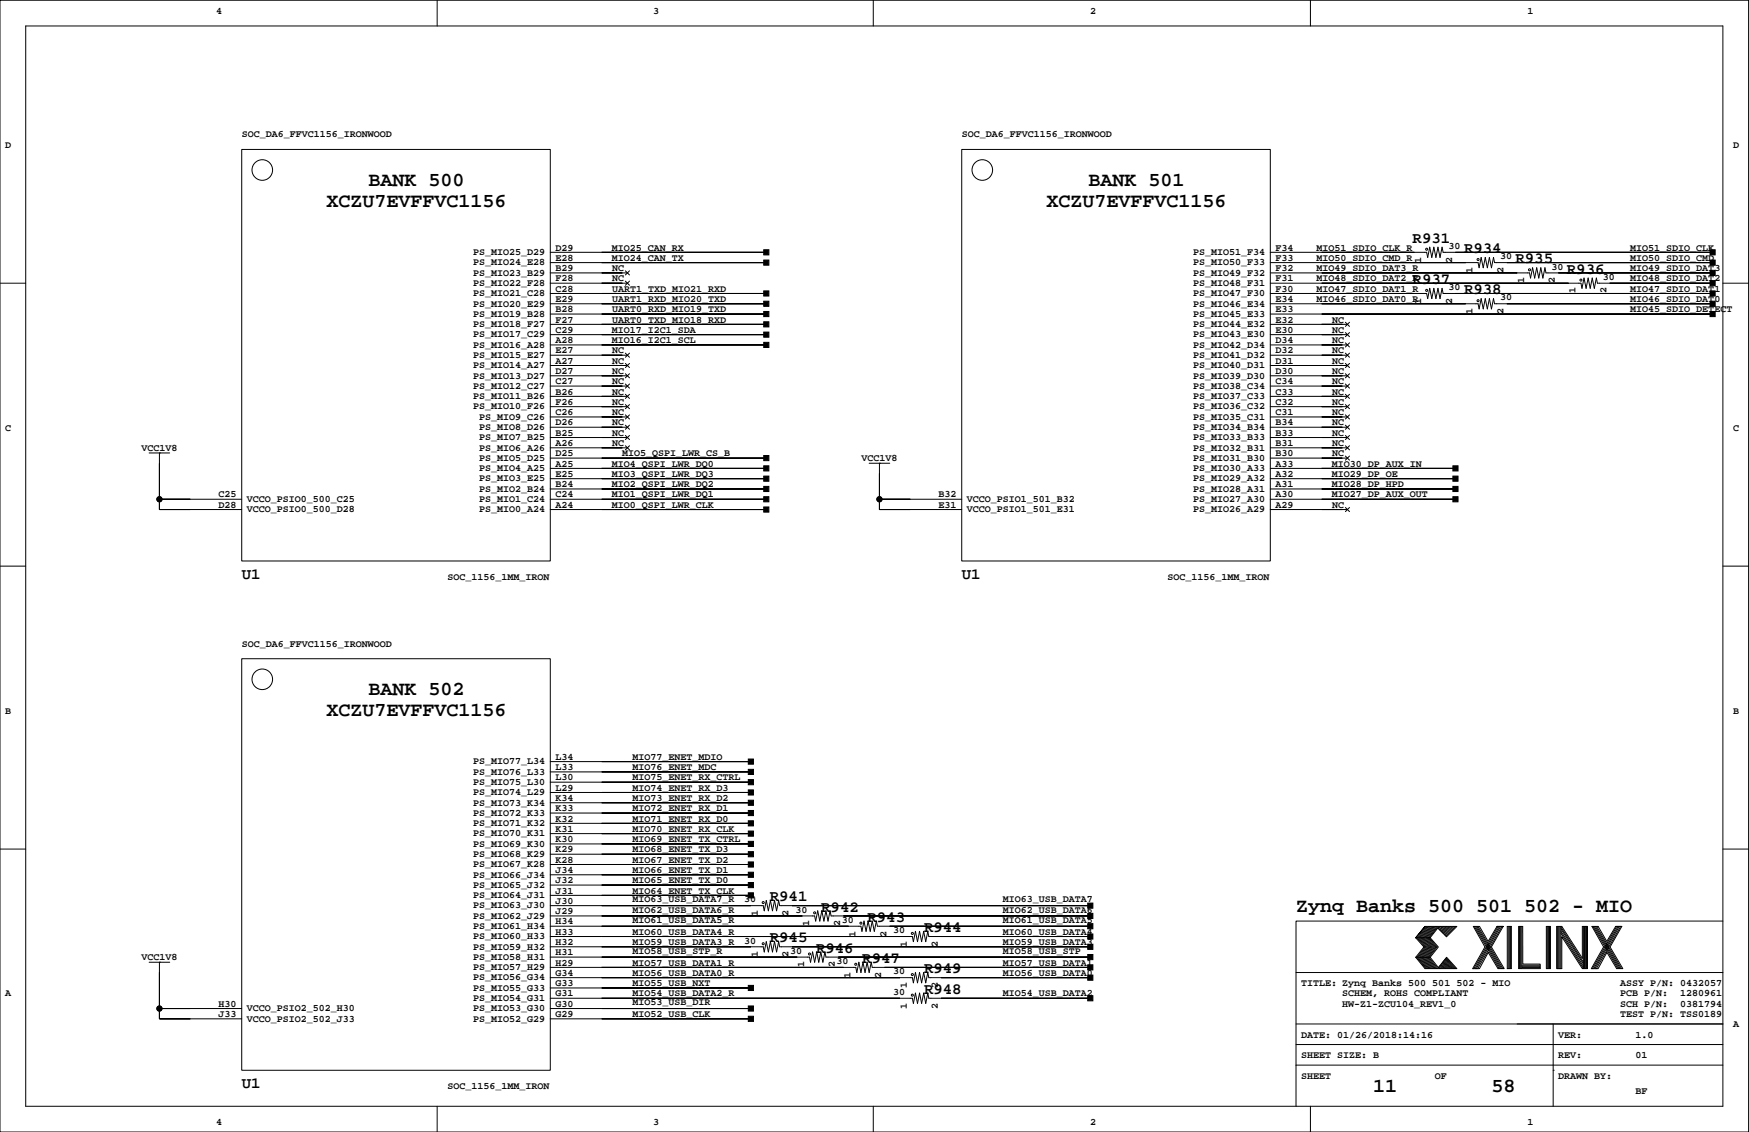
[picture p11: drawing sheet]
<svg xmlns="http://www.w3.org/2000/svg" width="432mm" height="279mm" viewBox="0 0 432 279" stroke-linecap="round" stroke-linejoin="round" font-family="sans-serif">
<g fill="none" stroke="#000" stroke-width=".25">
<path d="M0 .1h431.7v279.3h-431.7zM6.3 6.4h419.1v266.7h-419.1zM107.9 .1v6.3M215.6 .1v6.3M323.5 .1v6.3M59.7 36.9h76.2v101.6h-76.2zM237.4 36.9h76.2v101.6h-76.2zM0 69.9h6.3M135.9 69.9h19M135.9 64.8h53.3M135.9 62.3h53.3M135.9 75h53.3"/>
<path d="M135.9 72.4h53.3M135.9 67.4h19M135.9 77.5h53.3M154.4 66.9l1 1M154.4 69.4l1 1M155.4 66.9l-1 1M155.4 69.4l-1 1M313.6 69.9h76.7l.3 1.3 .5-2.6 .5 2.6 .5-2.6 .5 2.6 .5-2.6 .5 2.6 .5-2.6 .3 1.3h28.4M313.6 64.8h51.3l.3 1.3 .5-2.6 .5 2.6 .5-2.6 .5 2.6 .5-2.6 .5 2.6 .5-2.6 .3 1.3h53.8M313.6 62.3h38.6l.3 1.2 .5-2.5 .5 2.5 .5-2.5 .5 2.5 .5-2.5 .5 2.5 .5-2.5 .3 1.3h66.5M313.6 75h51.3l.3 1.2 .5-2.5 .5 2.5 .5-2.5 .5 2.5 .5-2.5 .5 2.5 .5-2.5 .3 1.3h53.8M313.6 72.4h38.6l.3 1.3 .5-2.5 .5 2.5 .5-2.5 .5 2.5 .5-2.5 .5 2.5 .5-2.5 .3 1.2h66.5"/>
<path d="M313.6 67.4h64l.3 1.2 .5-2.5 .5 2.5 .5-2.5 .5 2.5 .5-2.5 .5 2.5 .5-2.5 .3 1.3h41.1M313.6 77.5h109.2M332.2 79.5l1 1.1M333.2 79.5l-1 1.1M425.4 69.9h6.3M135.9 82.6h53.3M135.9 85.1h53.3M135.9 97.8h19M135.9 95.3h19M135.9 92.8h19M135.9 90.2h19M135.9 87.7h19"/>
<path d="M135.9 80.1h53.3M154.4 92.2l1 1.1M154.4 99.9l1 1M154.4 97.3l1 1M154.4 94.8l1 1M154.4 87.2l1 1M154.4 89.7l1 1M155.4 92.2l-1 1.1M155.4 99.9l-1 1M155.4 97.3l-1 1M155.4 94.8l-1 1M155.4 87.2l-1 1"/>
<path d="M155.4 89.7l-1 1M313.6 82.6h19.1M313.6 85.1h19.1M313.6 97.8h19.1M313.6 95.3h19.1M313.6 92.8h19.1M313.6 90.2h19.1M313.6 87.7h19.1M313.6 80.1h19.1M332.2 82.1l1 1M332.2 99.9l1 1M332.2 97.3l1 1"/>
<path d="M332.2 94.8l1 1M332.2 92.2l1 1.1M332.2 89.7l1 1M332.2 87.2l1 1M332.2 84.6l1 1M333.2 82.1l-1 1M333.2 99.9l-1 1M333.2 97.3l-1 1M333.2 94.8l-1 1M333.2 92.2l-1 1.1M333.2 89.7l-1 1M333.2 87.2l-1 1"/>
<path d="M333.2 84.6l-1 1M36.8 111.8h5.1M39.4 111.8h.1M39.4 111.8v14h20.3M135.9 110.5h19M135.9 115.6h53.3M135.9 118.1h53.3M135.9 113.1h53.3M135.9 108h19M135.9 105.4h19M135.9 102.9h19M135.9 100.4h19"/>
<path d="M154.4 110l1 1M154.4 107.5l1 1M154.4 104.9l1 1.1M154.4 102.4l1 1M155.4 110l-1 1M155.4 107.5l-1 1M155.4 104.9l-1 1.1M155.4 102.4l-1 1M214.6 114.3h5.1M217.1 114.3h.1M217.1 114.3v11.5h20.3M313.6 110.5h19.1"/>
<path d="M313.6 115.6h45.7M313.6 118.1h45.7M313.6 113.1h19.1M313.6 108h19.1M313.6 105.4h19.1M313.6 102.9h19.1M313.6 100.4h19.1M332.2 112.6l1 1M332.2 110l1 1M332.2 107.5l1 1M332.2 104.9l1 1.1M332.2 102.4l1 1"/>
<path d="M333.2 112.6l-1 1M333.2 110l-1 1M333.2 107.5l-1 1M333.2 104.9l-1 1.1M333.2 102.4l-1 1M0 139.7h6.3M39.4 123.2h20.3M135.9 123.2h53.3M135.9 125.8h53.3M135.9 120.7h53.3M217.1 123.2h20.3M313.6 123.2h45.7"/>
<path d="M313.6 125.8h19.1M313.6 120.7h45.7M332.2 125.3l1 1M333.2 125.3l-1 1M425.4 139.7h6.3M59.7 162.6h76.2v101.6h-76.2zM135.9 190.5h49.5M135.9 188h49.5M135.9 198.1h49.5M135.9 195.6h49.5M135.9 193.1h49.5M0 209.6h6.3"/>
<path d="M135.9 208.3h49.5M135.9 215.9h49.5M135.9 213.4h49.5M135.9 210.8h49.5M135.9 218.5h49.5M135.9 203.2h49.5M135.9 200.7h49.5M135.9 205.8h49.5M425.4 209.6h6.3M36.8 237.5h5.1M39.4 237.5h.1M39.4 237.5v14h20.3"/>
<path d="M135.9 238.8h75.4l.2 1.2 .5-2.5 .5 2.5 .6-2.5 .5 2.5 .5-2.5 .5 2.5 .5-2.5 .2 1.3h53.9M135.9 221h49.5M135.9 231.2h89.3l.3 1.2 .5-2.5 .5 2.5 .5-2.5 .5 2.5 .5-2.5 .5 2.5 .6-2.5 .2 1.3h39.9M135.9 226.1h65.2l.3 1.2 .5-2.5 .5 2.5 .5-2.5 .5 2.5 .5-2.5 .5 2.5 .5-2.5 .3 1.3h64M135.9 228.6h76.6l.3 1.3 .5-2.6 .5 2.6 .5-2.6 .5 2.6 .5-2.6 .6 2.6 .5-2.6 .2 1.3h52.6M135.9 223.5h52.5l.3 1.3 .5-2.5 .5 2.5 .5-2.5 .5 2.5 .5-2.5 .5 2.5 .5-2.5 .3 1.2h76.7M135.9 233.7h52.5l.3 1.3 .5-2.6 .5 2.6 .5-2.6 .5 2.6 .5-2.6 .5 2.6 .5-2.6 .3 1.3h76.7M135.9 236.2h64l.2 1.3 .5-2.5 .5 2.5 .5-2.5 .5 2.5 .5-2.5 .6 2.5 .5-2.5 .2 1.2h65.3M349.5 236.3h3.6M349.9 231.5l1.9 2.2-2 2.6 2.2 2.8M350.1 236.3l2.2 2.8M350.2 231.5l1.9 2.3-2 2.5"/>
<path d="M350.4 236.3l2.2 2.8M350.5 231.5l1.9 2.3-2 2.5M350.6 236.3l2.3 2.7M350.8 231.5l1.9 2.3-2 2.5M351 236.3l2.2 2.8M351.1 231.5l1.9 2.3-2 2.5M351.3 236.3l2.2 2.8M351.4 231.5l1.9 2.3-2 2.5M351.6 236.3l2.2 2.8M351.7 231.5l1.9 2.2M351.8 228.7l-2.3 2.8 2.3-2.8h7.9l-2.6 2.5-2.1-2.1-1.9 2.4 2 2.2-2 2.6 2 2.5 2-2.5 2.6 2.8h-7.9l-2.3-2.8M351.9 236.3l2.2 2.8"/>
<path d="M352 231.5l1.9 2.2M352.1 228.7l-2.2 2.7M352.2 236.3l2.2 2.8M352.3 231.5l1.9 2.3-2 2.5M352.4 228.7l-2.2 2.7M352.5 236.3l2.2 2.8M352.6 231.5l1.9 2.2M352.7 228.7l-2.2 2.7M352.8 236.3l2.2 2.8M352.8 231.5l2 2.2M353 228.7l-2.2 2.7M353.1 231.5h-3.6l2.1 2.2-2.1 2.6"/>
<path d="M353.2 228.7l-2.1 2.7M353.6 233.8l-2 2.5M353.6 228.7l-2.2 2.7M353.8 228.7l-2.1 2.7M353.9 233.8l-1.9 2.4M354.1 228.7l-2.1 2.7M354.4 228.7l-2.1 2.7M354.5 233.8l-2 2.5M354.7 228.7l-2.1 2.7M354.8 233.8l-2 2.5M355 228.7l-2.1 2.7M355.2 238.8l.2 .3"/>
<path d="M355.3 238.6l.4 .5M355.4 228.7l-.4 .4M355.4 238.4l.6 .7M355.6 238.3l.7 .8M355.7 238.1l.9 1M355.7 228.7l-.5 .5M355.9 237.9l1 1.2M356 237.8l1.2 1.3M356.1 228.7l-.8 .7M356.1 237.6l1.4 1.4M356.3 237.4l1.5 1.7M356.4 237.2l1.6 1.9"/>
<path d="M356.5 228.7l-1 .9M356.5 237.1l1.8 2M356.7 236.9l1.9 2.2M356.8 236.7l2.1 2.4M356.8 228.7l-1.1 1.1M356.9 236.6l2.3 2.5M357.1 236.5l2.3 2.6M357.2 228.7l-1.3 1.2M357.5 228.7l-1.4 1.4M357.8 228.7l-1.6 1.6M358.2 228.7l-1.8 1.7M358.5 228.7l-1.9 1.9"/>
<path d="M359 228.7l-2.2 2.1M359.3 228.7l-2.3 2.3M364 228.7l6.1 10.4M364.3 228.7l6.1 10.4M364.6 228.7l6.1 10.4M364.9 228.7l6.1 10.4M367.4 232.3l-2.1-3.6h-1.6l2.9 5-3 5.4h1.7l2.1-4 2.4 4h1.6l-3.2-5.4M369.6 228.7l-2.2 3.6M369.8 228.7l-5.9 10.4M370.2 228.7l-6 10.4M370.5 228.7l-6 10.4M370.8 228.7l-6 10.4"/>
<path d="M371.1 228.7h-1.5h1.5l-2.9 5M372.1 228.7h1v10.4h-1zM372.4 228.7v10.4M372.6 228.7v10.4M372.9 228.7v10.4M374.9 228.7h1v9.3h4.3v1.1h-5.3zM375.1 228.7v10.4M375.4 228.7v10.4M375.7 228.7v10.4M375.7 238.2h4.5M375.7 238.5h4.5M375.7 238.8h4.5"/>
<path d="M381.8 228.7h1v10.4h-1zM382 228.7v10.4M382.3 228.7v10.4M382.5 228.7v10.4M384.3 228.7h1.3l5.1 7.8v-7.8h1.2v10.4h-1.2l-5.1-7.9v7.9h-1.3zM384.5 228.7v10.4M384.8 228.7v10.4M385.1 228.7v10.4M385.3 228.7v10.4M385.3 230.3l5.6 8.7M385.3 229.8l5.6 8.7M385.3 229.2l5.6 8.7"/>
<path d="M385.3 228.8l5.6 8.7M390.9 228.7v10.4M391.2 228.7v10.4M391.5 228.7v10.4M391.7 228.6v10.4M393.3 228.7l6.1 10.4M393.6 228.7l6.1 10.4M393.9 228.7l6.1 10.4M394.2 228.7l6.1 10.4M396.7 232.3l-2.1-3.6h-1.6l2.9 5-3 5.4M397.5 233.7l3.2 5.4h-1.6l-2.4-4-2.2 4h-1.6M398.9 228.7l-2.2 3.6"/>
<path d="M399.1 228.7l-6 10.4M399.4 228.7l-5.9 10.4M399.7 228.7l-5.9 10.4M400.1 228.7l-6 10.4M400.4 228.7h-1.5h1.5l-2.9 5M425.4 227.3h-105.4v35.6M39.4 248.9h20.3M135.9 251.5h49.5M135.9 248.9h49.5M135.9 241.3h89.3l.3 1.3 .5-2.6 .5 2.6 .5-2.6 .5 2.6 .5-2.6 .5 2.6 .6-2.6 .2 1.3h39.9M135.9 243.8h49.5M135.9 246.4h89.3l.3 1.3 .5-2.6 .5 2.6 .5-2.6 .5 2.6 .5-2.6 .5 2.6 .6-2.6 .2 1.3h39.9"/>
<path d="M320 257.8h105.4M320 252.7h105.4M320 240h105.4M383.5 252.7v20.4M107.9 273.1v6.3M215.6 273.1v6.3M320 262.9v10.2M320 262.9h105.4M323.5 273.1v6.3M383.5 264.2h.1"/>
<circle cx="64.8" cy="42" r="2.54"/>
<circle cx="242.5" cy="42" r="2.54"/>
<circle cx="352.2" cy="71.7" r=".25"/>
<circle cx="352.2" cy="61.5" r=".25"/>
<circle cx="364.9" cy="64.1" r=".25"/>
<circle cx="364.9" cy="74.2" r=".25"/>
<circle cx="377.6" cy="66.6" r=".25"/>
<circle cx="390.3" cy="69.1" r=".25"/>
<circle cx="39.4" cy="123.2" r=".63"/>
<circle cx="217.1" cy="123.2" r=".63"/>
<circle cx="64.8" cy="167.7" r="2.54"/>
<circle cx="188.4" cy="232.9" r=".25"/>
<circle cx="188.4" cy="222.8" r=".25"/>
<circle cx="199.9" cy="235.5" r=".25"/>
<circle cx="201.1" cy="225.3" r=".25"/>
<circle cx="211.3" cy="238" r=".25"/>
<circle cx="212.5" cy="227.8" r=".25"/>
<circle cx="225.2" cy="230.4" r=".25"/>
<circle cx="39.4" cy="248.9" r=".63"/>
<circle cx="225.2" cy="240.5" r=".25"/>
<circle cx="225.2" cy="245.6" r=".25"/>
</g>
<g fill="#000" stroke="#000" stroke-width=".25">
<path d="M148.6 67.4h5z" fill-rule="evenodd"/>
<path d="M148.6 69.9h5z" fill-rule="evenodd"/>
<path d="M188.6 64.2h1.2v1.3h-1.2z" fill-rule="evenodd"/>
<path d="M188.6 61.6h1.2v1.3h-1.2z" fill-rule="evenodd"/>
<path d="M188.6 76.9h1.2v1.3h-1.2z" fill-rule="evenodd"/>
<path d="M188.6 74.3h1.2v1.3h-1.2z" fill-rule="evenodd"/>
<path d="M188.6 71.8h1.2v1.3h-1.2z" fill-rule="evenodd"/>
<path d="M148.6 64.8h40.6z" fill-rule="evenodd"/>
<path d="M148.6 62.3h40.6z" fill-rule="evenodd"/>
<path d="M148.6 77.5h40.6z" fill-rule="evenodd"/>
<path d="M148.6 75h40.6z" fill-rule="evenodd"/>
<path d="M148.6 72.4h40.6z" fill-rule="evenodd"/>
<path d="M326.3 62.3h22.9z" fill-rule="evenodd"/>
<path d="M326.3 72.4h22.9z" fill-rule="evenodd"/>
<path d="M326.3 75h35.6z" fill-rule="evenodd"/>
<path d="M326.3 64.8h35.6z" fill-rule="evenodd"/>
<path d="M326.3 67.4h48.3z" fill-rule="evenodd"/>
<path d="M326.3 69.9h61z" fill-rule="evenodd"/>
<path d="M422.2 76.9h1.2v1.3h-1.2z" fill-rule="evenodd"/>
<path d="M422.2 61.6h1.2v1.3h-1.2z" fill-rule="evenodd"/>
<path d="M422.2 74.3h1.2v1.3h-1.2z" fill-rule="evenodd"/>
<path d="M422.2 71.8h1.2v1.3h-1.2z" fill-rule="evenodd"/>
<path d="M422.2 69.3h1.2v1.2h-1.2z" fill-rule="evenodd"/>
<path d="M422.2 66.7h1.2v1.3h-1.2z" fill-rule="evenodd"/>
<path d="M422.2 64.2h1.2v1.3h-1.2z" fill-rule="evenodd"/>
<path d="M326.3 77.5h96.5z" fill-rule="evenodd"/>
<path d="M359.3 62.3h63.5z" fill-rule="evenodd"/>
<path d="M372 75h50.8z" fill-rule="evenodd"/>
<path d="M359.3 72.4h63.5z" fill-rule="evenodd"/>
<path d="M397.4 69.9h25.4z" fill-rule="evenodd"/>
<path d="M384.7 67.4h38.1z" fill-rule="evenodd"/>
<path d="M372 64.8h50.8z" fill-rule="evenodd"/>
<path d="M148.6 92.8h5z" fill-rule="evenodd"/>
<path d="M148.6 97.8h5z" fill-rule="evenodd"/>
<path d="M148.6 95.3h5z" fill-rule="evenodd"/>
<path d="M148.6 87.7h5z" fill-rule="evenodd"/>
<path d="M148.6 90.2h5z" fill-rule="evenodd"/>
<path d="M188.6 84.5h1.2v1.3h-1.2z" fill-rule="evenodd"/>
<path d="M188.6 82h1.2v1.2h-1.2z" fill-rule="evenodd"/>
<path d="M188.6 79.4h1.2v1.3h-1.2z" fill-rule="evenodd"/>
<path d="M148.6 85.1h40.6z" fill-rule="evenodd"/>
<path d="M148.6 82.6h40.6z" fill-rule="evenodd"/>
<path d="M148.6 80.1h40.6z" fill-rule="evenodd"/>
<path d="M326.3 82.6h5.1z" fill-rule="evenodd"/>
<path d="M326.3 97.8h5.1z" fill-rule="evenodd"/>
<path d="M326.3 95.3h5.1z" fill-rule="evenodd"/>
<path d="M326.3 92.8h5.1z" fill-rule="evenodd"/>
<path d="M326.3 90.2h5.1z" fill-rule="evenodd"/>
<path d="M326.3 87.7h5.1z" fill-rule="evenodd"/>
<path d="M326.3 85.1h5.1z" fill-rule="evenodd"/>
<path d="M326.3 80.1h5.1z" fill-rule="evenodd"/>
<path d="M39.4 114.3v6.4z" fill-rule="evenodd"/>
<path d="M148.6 110.5h5z" fill-rule="evenodd"/>
<path d="M148.6 108h5z" fill-rule="evenodd"/>
<path d="M148.6 105.4h5z" fill-rule="evenodd"/>
<path d="M148.6 102.9h5z" fill-rule="evenodd"/>
<path d="M148.6 100.4h5z" fill-rule="evenodd"/>
<path d="M188.6 115h1.2v1.2h-1.2z" fill-rule="evenodd"/>
<path d="M188.6 117.5h1.2v1.3h-1.2z" fill-rule="evenodd"/>
<path d="M188.6 112.4h1.2v1.3h-1.2z" fill-rule="evenodd"/>
<path d="M148.6 115.6h40.6z" fill-rule="evenodd"/>
<path d="M148.6 118.1h40.6z" fill-rule="evenodd"/>
<path d="M148.6 113.1h40.6z" fill-rule="evenodd"/>
<path d="M217.1 116.9v6.3z" fill-rule="evenodd"/>
<path d="M326.3 113.1h5.1z" fill-rule="evenodd"/>
<path d="M326.3 110.5h5.1z" fill-rule="evenodd"/>
<path d="M326.3 108h5.1z" fill-rule="evenodd"/>
<path d="M326.3 105.4h5.1z" fill-rule="evenodd"/>
<path d="M326.3 102.9h5.1z" fill-rule="evenodd"/>
<path d="M326.3 100.4h5.1z" fill-rule="evenodd"/>
<path d="M358.7 117.5h1.3v1.3h-1.3z" fill-rule="evenodd"/>
<path d="M358.7 115h1.3v1.2h-1.3z" fill-rule="evenodd"/>
<path d="M326.3 118.1h33z" fill-rule="evenodd"/>
<path d="M326.3 115.6h33z" fill-rule="evenodd"/>
<path d="M39.4 120.7v2.5z" fill-rule="evenodd"/>
<path d="M39.4 123.2v2.6z" fill-rule="evenodd"/>
<path d="M39.4 123.2h7.6z" fill-rule="evenodd"/>
<path d="M39.4 125.8h7.6z" fill-rule="evenodd"/>
<path d="M188.6 125.1h1.2v1.3h-1.2z" fill-rule="evenodd"/>
<path d="M188.6 120.1h1.2v1.2h-1.2z" fill-rule="evenodd"/>
<path d="M188.6 122.6h1.2v1.3h-1.2z" fill-rule="evenodd"/>
<path d="M148.6 125.8h40.6z" fill-rule="evenodd"/>
<path d="M148.6 120.7h40.6z" fill-rule="evenodd"/>
<path d="M148.6 123.2h40.6z" fill-rule="evenodd"/>
<path d="M217.1 123.2v2.6z" fill-rule="evenodd"/>
<path d="M217.1 123.2h7.6z" fill-rule="evenodd"/>
<path d="M217.1 125.8h7.6z" fill-rule="evenodd"/>
<path d="M326.3 125.8h5.1z" fill-rule="evenodd"/>
<path d="M358.7 122.6h1.3v1.3h-1.3z" fill-rule="evenodd"/>
<path d="M358.7 120.1h1.3v1.2h-1.3z" fill-rule="evenodd"/>
<path d="M326.3 123.2h33z" fill-rule="evenodd"/>
<path d="M326.3 120.7h33z" fill-rule="evenodd"/>
<path d="M184.7 189.9h1.3v1.3h-1.3z" fill-rule="evenodd"/>
<path d="M184.7 187.3h1.3v1.3h-1.3z" fill-rule="evenodd"/>
<path d="M184.7 197.5h1.3v1.3h-1.3z" fill-rule="evenodd"/>
<path d="M184.7 195h1.3v1.2h-1.3z" fill-rule="evenodd"/>
<path d="M184.7 192.4h1.3v1.3h-1.3z" fill-rule="evenodd"/>
<path d="M148.6 190.5h36.8z" fill-rule="evenodd"/>
<path d="M148.6 188h36.8z" fill-rule="evenodd"/>
<path d="M148.6 198.1h36.8z" fill-rule="evenodd"/>
<path d="M148.6 195.6h36.8z" fill-rule="evenodd"/>
<path d="M148.6 193.1h36.8z" fill-rule="evenodd"/>
<path d="M184.7 207.7h1.3v1.2h-1.3z" fill-rule="evenodd"/>
<path d="M184.7 215.3h1.3v1.2h-1.3z" fill-rule="evenodd"/>
<path d="M184.7 212.7h1.3v1.3h-1.3z" fill-rule="evenodd"/>
<path d="M184.7 210.2h1.3v1.3h-1.3z" fill-rule="evenodd"/>
<path d="M184.7 217.8h1.3v1.3h-1.3z" fill-rule="evenodd"/>
<path d="M184.7 202.6h1.3v1.3h-1.3z" fill-rule="evenodd"/>
<path d="M184.7 200h1.3v1.3h-1.3z" fill-rule="evenodd"/>
<path d="M184.7 205.1h1.3v1.3h-1.3z" fill-rule="evenodd"/>
<path d="M148.6 208.3h36.8z" fill-rule="evenodd"/>
<path d="M148.6 215.9h36.8z" fill-rule="evenodd"/>
<path d="M148.6 213.4h36.8z" fill-rule="evenodd"/>
<path d="M148.6 210.8h36.8z" fill-rule="evenodd"/>
<path d="M148.6 218.5h36.8z" fill-rule="evenodd"/>
<path d="M148.6 203.2h36.8z" fill-rule="evenodd"/>
<path d="M148.6 200.7h36.8z" fill-rule="evenodd"/>
<path d="M148.6 205.8h36.8z" fill-rule="evenodd"/>
<path d="M184.7 220.4h1.3v1.2h-1.3z" fill-rule="evenodd"/>
<path d="M148.6 221h36.8z" fill-rule="evenodd"/>
<path d="M148.6 223.5h36.8z" fill-rule="evenodd"/>
<path d="M148.6 233.7h36.8z" fill-rule="evenodd"/>
<path d="M148.6 236.2h48.2z" fill-rule="evenodd"/>
<path d="M148.6 226.1h49.5z" fill-rule="evenodd"/>
<path d="M148.6 238.8h59.6z" fill-rule="evenodd"/>
<path d="M148.6 228.6h60.9z" fill-rule="evenodd"/>
<path d="M148.6 231.2h73.6z" fill-rule="evenodd"/>
<path d="M268.5 230.5h1.3v1.3h-1.3z" fill-rule="evenodd"/>
<path d="M268.5 225.4h1.3v1.3h-1.3z" fill-rule="evenodd"/>
<path d="M268.5 228h1.3v1.2h-1.3z" fill-rule="evenodd"/>
<path d="M268.5 222.9h1.3v1.3h-1.3z" fill-rule="evenodd"/>
<path d="M268.5 238.1h1.3v1.3h-1.3z" fill-rule="evenodd"/>
<path d="M268.5 233.1h1.3v1.2h-1.3z" fill-rule="evenodd"/>
<path d="M268.5 235.6h1.3v1.3h-1.3z" fill-rule="evenodd"/>
<path d="M232.4 231.2h36.8z" fill-rule="evenodd"/>
<path d="M208.2 226.1h61z" fill-rule="evenodd"/>
<path d="M219.7 228.6h49.5z" fill-rule="evenodd"/>
<path d="M195.5 223.5h73.7z" fill-rule="evenodd"/>
<path d="M218.4 238.8h50.8z" fill-rule="evenodd"/>
<path d="M195.5 233.7h73.7z" fill-rule="evenodd"/>
<path d="M207 236.2h62.2z" fill-rule="evenodd"/>
<path d="M39.4 248.9v2.6z" fill-rule="evenodd"/>
<path d="M39.4 246.4v2.5z" fill-rule="evenodd"/>
<path d="M39.4 240v6.4z" fill-rule="evenodd"/>
<path d="M39.4 251.5h7.6z" fill-rule="evenodd"/>
<path d="M39.4 248.9h7.6z" fill-rule="evenodd"/>
<path d="M184.7 250.8h1.3v1.3h-1.3z" fill-rule="evenodd"/>
<path d="M184.7 243.2h1.3v1.3h-1.3z" fill-rule="evenodd"/>
<path d="M184.7 248.3h1.3v1.3h-1.3z" fill-rule="evenodd"/>
<path d="M148.6 251.5h36.8z" fill-rule="evenodd"/>
<path d="M148.6 243.8h36.8z" fill-rule="evenodd"/>
<path d="M148.6 248.9h36.8z" fill-rule="evenodd"/>
<path d="M148.6 241.3h73.6z" fill-rule="evenodd"/>
<path d="M148.6 246.4h73.6z" fill-rule="evenodd"/>
<path d="M268.5 240.7h1.3v1.2h-1.3z" fill-rule="evenodd"/>
<path d="M268.5 245.8h1.3v1.2h-1.3z" fill-rule="evenodd"/>
<path d="M232.4 241.3h36.8z" fill-rule="evenodd"/>
<path d="M232.4 246.4h36.8z" fill-rule="evenodd"/>
<circle cx="39.4" cy="123.2" r=".63"/>
<circle cx="217.1" cy="123.2" r=".63"/>
<circle cx="39.4" cy="248.9" r=".63"/>
</g>
<g font-size="4.9">
<text x="91" y="45.9">BANK 500</text>
<text x="268.8" y="45.9">BANK 501</text>
<text x="80.6" y="51">XCZU7EVFFVC1156</text>
<text x="258.4" y="51">XCZU7EVFFVC1156</text>
<text x="91" y="171.6">BANK 502</text>
<text x="80.6" y="176.7">XCZU7EVFFVC1156</text>
<text x="320" y="225.2">Zynq Banks 500 501 502 - MIO</text>
<text x="339" y="269.6">11</text>
<text x="368.2" y="269.6">58</text>
</g>
<g font-size="3.9">
<text x="348.7" y="59.9">R931</text>
<text x="361.4" y="62.5">R934</text>
<text x="374.1" y="65">R935</text>
<text x="348.7" y="70.1">R937</text>
<text x="386.8" y="67.5">R936</text>
<text x="361.4" y="72.6">R938</text>
<text x="59.7" y="142.9">U1</text>
<text x="237.4" y="142.9">U1</text>
<text x="190" y="222.4">R941</text>
<text x="202.7" y="225">R942</text>
<text x="214.2" y="227.5">R943</text>
<text x="190" y="232.6">R945</text>
<text x="228.1" y="230.1">R944</text>
<text x="201.5" y="235.1">R946</text>
<text x="212.9" y="237.7">R947</text>
<text x="228.1" y="245.3">R948</text>
<text x="228.1" y="240.2">R949</text>
<text x="59.7" y="268.6">U1</text>
</g>
<g font-size="2.5">
<text x="53.3" y="3.4">4</text>
<text x="161.3" y="3.4">3</text>
<text x="269.2" y="3.4">2</text>
<text x="377.1" y="3.4">1</text>
<text x="59.7" y="33.9">SOC_DA6_FFVC1156_IRONWOOD</text>
<text x="237.4" y="33.9">SOC_DA6_FFVC1156_IRONWOOD</text>
<text x="1.3" y="36.4">D</text>
<text x="427.9" y="36.4">D</text>
<text x="116.8" y="65.5">PS_MIO24_E28</text>
<text x="116.8" y="63">PS_MIO25_D29</text>
<text x="137.1" y="61.8">D29</text>
<text x="137.1" y="64.4">E28</text>
<text x="151.1" y="64.4">MIO24_CAN_TX</text>
<text x="151.1" y="61.8">MIO25_CAN_RX</text>
<text x="294.6" y="65.5">PS_MIO50_F33</text>
<text x="294.6" y="63">PS_MIO51_F34</text>
<text x="314.9" y="61.8">F34</text>
<text x="314.9" y="64.4">F33</text>
<text x="325" y="61.8">MIO51_SDIO_CLK_R</text>
<text x="325" y="64.4">MIO50_SDIO_CMD_R</text>
<text x="350.9" y="64.8" transform="rotate(-90 350.9 64.8)">1</text>
<text x="357.6" y="61.5">30</text>
<text x="358.5" y="64.8" transform="rotate(-90 358.5 64.8)">2</text>
<text x="370.3" y="64">30</text>
<text x="402.5" y="61.8">MIO51_SDIO_CLK</text>
<text x="402.5" y="64.4">MIO50_SDIO_CMD</text>
<text x="116.8" y="70.6">PS_MIO22_F28</text>
<text x="116.8" y="68.1">PS_MIO23_B29</text>
<text x="137.1" y="66.9">B29</text>
<text x="137.1" y="69.5">F28</text>
<text x="137.1" y="72">C28</text>
<text x="151.1" y="72">UART1_TXD_MIO21_RXD</text>
<text x="151.1" y="66.9">NC</text>
<text x="151.1" y="69.5">NC</text>
<text x="294.6" y="70.6">PS_MIO48_F31</text>
<text x="294.6" y="68.1">PS_MIO49_F32</text>
<text x="314.9" y="66.9">F32</text>
<text x="314.9" y="69.5">F31</text>
<text x="314.9" y="72">F30</text>
<text x="325" y="72">MIO47_SDIO_DAT1_R</text>
<text x="325" y="69.5">MIO48_SDIO_DAT2_R</text>
<text x="325" y="66.9">MIO49_SDIO_DAT3_R</text>
<text x="357.6" y="71.6">30</text>
<text x="363.6" y="67.4" transform="rotate(-90 363.6 67.4)">1</text>
<text x="371.2" y="67.4" transform="rotate(-90 371.2 67.4)">2</text>
<text x="376.3" y="69.9" transform="rotate(-90 376.3 69.9)">1</text>
<text x="383" y="66.5">30</text>
<text x="383.9" y="69.9" transform="rotate(-90 383.9 69.9)">2</text>
<text x="395.7" y="69.1">30</text>
<text x="402.5" y="72">MIO47_SDIO_DAT1</text>
<text x="402.5" y="69.5">MIO48_SDIO_DAT2</text>
<text x="402.5" y="66.9">MIO49_SDIO_DAT3</text>
<text x="116.8" y="75.7">PS_MIO20_E29</text>
<text x="116.8" y="73.1">PS_MIO21_C28</text>
<text x="137.1" y="74.5">E29</text>
<text x="137.1" y="77.1">B28</text>
<text x="151.1" y="77.1">UART0_RXD_MIO19_TXD</text>
<text x="151.1" y="74.5">UART1_RXD_MIO20_TXD</text>
<text x="294.6" y="75.7">PS_MIO46_E34</text>
<text x="294.6" y="73.1">PS_MIO47_F30</text>
<text x="314.9" y="74.5">E34</text>
<text x="314.9" y="77.1">E33</text>
<text x="325" y="74.5">MIO46_SDIO_DAT0_R</text>
<text x="350.9" y="75" transform="rotate(-90 350.9 75)">1</text>
<text x="358.5" y="75" transform="rotate(-90 358.5 75)">2</text>
<text x="363.6" y="77.5" transform="rotate(-90 363.6 77.5)">1</text>
<text x="370.3" y="74.2">30</text>
<text x="371.2" y="77.5" transform="rotate(-90 371.2 77.5)">2</text>
<text x="389" y="72.4" transform="rotate(-90 389 72.4)">1</text>
<text x="396.6" y="72.4" transform="rotate(-90 396.6 72.4)">2</text>
<text x="402.5" y="77.1">MIO45_SDIO_DETECT</text>
<text x="402.5" y="74.5">MIO46_SDIO_DAT0</text>
<text x="116.8" y="83.3">PS_MIO17_C29</text>
<text x="116.8" y="80.7">PS_MIO18_F27</text>
<text x="116.8" y="78.2">PS_MIO19_B28</text>
<text x="137.1" y="79.6">F27</text>
<text x="137.1" y="82.2">C29</text>
<text x="151.1" y="82.2">MIO17_I2C1_SDA</text>
<text x="151.1" y="79.6">UART0_TXD_MIO18_RXD</text>
<text x="294.6" y="83.3">PS_MIO43_E30</text>
<text x="294.6" y="80.7">PS_MIO44_E32</text>
<text x="294.6" y="78.2">PS_MIO45_E33</text>
<text x="314.9" y="79.6">E32</text>
<text x="314.9" y="82.2">E30</text>
<text x="328.9" y="82.2">NC</text>
<text x="328.9" y="79.6">NC</text>
<text x="116.8" y="88.4">PS_MIO15_E27</text>
<text x="116.8" y="85.8">PS_MIO16_A28</text>
<text x="137.1" y="84.7">A28</text>
<text x="137.1" y="87.2">E27</text>
<text x="137.1" y="89.8">A27</text>
<text x="151.1" y="84.7">MIO16_I2C1_SCL</text>
<text x="151.1" y="87.2">NC</text>
<text x="151.1" y="89.8">NC</text>
<text x="294.6" y="88.4">PS_MIO41_D32</text>
<text x="294.6" y="85.8">PS_MIO42_D34</text>
<text x="314.9" y="84.7">D34</text>
<text x="314.9" y="87.2">D32</text>
<text x="314.9" y="89.8">D31</text>
<text x="328.9" y="89.8">NC</text>
<text x="328.9" y="87.2">NC</text>
<text x="328.9" y="84.7">NC</text>
<text x="116.8" y="96">PS_MIO12_C27</text>
<text x="116.8" y="93.4">PS_MIO13_D27</text>
<text x="116.8" y="90.9">PS_MIO14_A27</text>
<text x="137.1" y="92.3">D27</text>
<text x="137.1" y="94.9">C27</text>
<text x="151.1" y="92.3">NC</text>
<text x="151.1" y="94.9">NC</text>
<text x="294.6" y="96">PS_MIO38_C34</text>
<text x="294.6" y="93.4">PS_MIO39_D30</text>
<text x="294.6" y="90.9">PS_MIO40_D31</text>
<text x="314.9" y="92.3">D30</text>
<text x="314.9" y="94.9">C34</text>
<text x="328.9" y="94.9">NC</text>
<text x="328.9" y="92.3">NC</text>
<text x="116.8" y="101.1">PS_MIO10_F26</text>
<text x="116.8" y="98.5">PS_MIO11_B26</text>
<text x="137.1" y="97.4">B26</text>
<text x="137.1" y="99.9">F26</text>
<text x="151.1" y="99.9">NC</text>
<text x="151.1" y="97.4">NC</text>
<text x="294.6" y="101.1">PS_MIO36_C32</text>
<text x="294.6" y="98.5">PS_MIO37_C33</text>
<text x="314.9" y="97.4">C33</text>
<text x="314.9" y="99.9">C32</text>
<text x="328.9" y="99.9">NC</text>
<text x="328.9" y="97.4">NC</text>
<text x="1.3" y="106.3">C</text>
<text x="118.3" y="106.1">PS_MIO8_D26</text>
<text x="118.3" y="103.6">PS_MIO9_C26</text>
<text x="137.1" y="102.5">C26</text>
<text x="137.1" y="105">D26</text>
<text x="137.1" y="107.5">B25</text>
<text x="151.1" y="107.5">NC</text>
<text x="151.1" y="105">NC</text>
<text x="151.1" y="102.5">NC</text>
<text x="294.6" y="106.1">PS_MIO34_B34</text>
<text x="294.6" y="103.6">PS_MIO35_C31</text>
<text x="314.9" y="102.5">C31</text>
<text x="314.9" y="105">B34</text>
<text x="314.9" y="107.5">B33</text>
<text x="328.9" y="107.5">NC</text>
<text x="328.9" y="105">NC</text>
<text x="328.9" y="102.5">NC</text>
<text x="427.9" y="106.3">C</text>
<text x="34.9" y="111.4">VCC1V8</text>
<text x="118.3" y="113.8">PS_MIO5_D25</text>
<text x="118.3" y="111.2">PS_MIO6_A26</text>
<text x="118.3" y="108.7">PS_MIO7_B25</text>
<text x="137.1" y="110.1">A26</text>
<text x="137.1" y="112.6">D25</text>
<text x="151.1" y="110.1">NC</text>
<text x="153.6" y="112.6">MIO5_QSPI_LWR_CS_B</text>
<text x="212.7" y="113.9">VCC1V8</text>
<text x="294.6" y="113.8">PS_MIO31_B30</text>
<text x="294.6" y="111.2">PS_MIO32_B31</text>
<text x="294.6" y="108.7">PS_MIO33_B33</text>
<text x="314.9" y="110.1">B31</text>
<text x="314.9" y="112.6">B30</text>
<text x="328.9" y="112.6">NC</text>
<text x="328.9" y="110.1">NC</text>
<text x="118.3" y="118.8">PS_MIO3_E25</text>
<text x="118.3" y="116.3">PS_MIO4_A25</text>
<text x="137.1" y="115.2">A25</text>
<text x="137.1" y="117.7">E25</text>
<text x="151.1" y="117.7">MIO3_QSPI_LWR_DQ3</text>
<text x="151.1" y="115.2">MIO4_QSPI_LWR_DQ0</text>
<text x="294.6" y="118.8">PS_MIO29_A32</text>
<text x="294.6" y="116.3">PS_MIO30_A33</text>
<text x="314.9" y="115.2">A33</text>
<text x="314.9" y="117.7">A32</text>
<text x="328.8" y="117.7">MIO29_DP_OE</text>
<text x="328.8" y="115.2">MIO30_DP_AUX_IN</text>
<text x="54" y="122.8">C25</text>
<text x="54" y="125.3">D28</text>
<text x="60.9" y="123.9">VCCO_PSIO0_500_C25</text>
<text x="118.3" y="123.9">PS_MIO1_C24</text>
<text x="118.3" y="121.4">PS_MIO2_B24</text>
<text x="137.1" y="120.2">B24</text>
<text x="137.1" y="122.8">C24</text>
<text x="137.1" y="125.3">A24</text>
<text x="151.1" y="122.8">MIO1_QSPI_LWR_DQ1</text>
<text x="151.1" y="125.3">MIO0_QSPI_LWR_CLK</text>
<text x="151.1" y="120.2">MIO2_QSPI_LWR_DQ2</text>
<text x="231.7" y="122.8">B32</text>
<text x="231.7" y="125.3">E31</text>
<text x="238.7" y="123.9">VCCO_PSIO1_501_B32</text>
<text x="294.6" y="123.9">PS_MIO27_A30</text>
<text x="294.6" y="121.4">PS_MIO28_A31</text>
<text x="314.9" y="120.2">A31</text>
<text x="314.9" y="122.8">A30</text>
<text x="314.9" y="125.3">A29</text>
<text x="328.8" y="122.8">MIO27_DP_AUX_OUT</text>
<text x="328.8" y="120.2">MIO28_DP_HPD</text>
<text x="328.9" y="125.3">NC</text>
<text x="60.9" y="126.5">VCCO_PSIO0_500_D28</text>
<text x="118.3" y="126.5">PS_MIO0_A24</text>
<text x="238.7" y="126.5">VCCO_PSIO1_501_E31</text>
<text x="294.6" y="126.5">PS_MIO26_A29</text>
<text x="110.5" y="143.1">SOC_1156_1MM_IRON</text>
<text x="288.2" y="143.1">SOC_1156_1MM_IRON</text>
<text x="59.7" y="159.6">SOC_DA6_FFVC1156_IRONWOOD</text>
<text x="1.3" y="176.1">B</text>
<text x="427.9" y="176.1">B</text>
<text x="116.8" y="191.2">PS_MIO76_L33</text>
<text x="116.8" y="188.7">PS_MIO77_L34</text>
<text x="137.1" y="187.5">L34</text>
<text x="137.1" y="190.1">L33</text>
<text x="156.2" y="190.1">MIO76_ENET_MDC</text>
<text x="156.2" y="187.5">MIO77_ENET_MDIO</text>
<text x="116.8" y="196.3">PS_MIO74_L29</text>
<text x="116.8" y="193.8">PS_MIO75_L30</text>
<text x="137.1" y="192.6">L30</text>
<text x="137.1" y="195.2">L29</text>
<text x="137.1" y="197.7">K34</text>
<text x="156.2" y="197.7">MIO73_ENET_RX_D2</text>
<text x="156.2" y="195.2">MIO74_ENET_RX_D3</text>
<text x="156.2" y="192.6">MIO75_ENET_RX_CTRL</text>
<text x="116.8" y="203.9">PS_MIO71_K32</text>
<text x="116.8" y="201.4">PS_MIO72_K33</text>
<text x="116.8" y="198.8">PS_MIO73_K34</text>
<text x="137.1" y="200.2">K33</text>
<text x="137.1" y="202.8">K32</text>
<text x="156.2" y="202.8">MIO71_ENET_RX_D0</text>
<text x="156.2" y="200.2">MIO72_ENET_RX_D1</text>
<text x="116.8" y="209">PS_MIO69_K30</text>
<text x="116.8" y="206.5">PS_MIO70_K31</text>
<text x="137.1" y="205.3">K31</text>
<text x="137.1" y="207.9">K30</text>
<text x="156.2" y="207.9">MIO69_ENET_TX_CTRL</text>
<text x="156.2" y="205.3">MIO70_ENET_RX_CLK</text>
<text x="116.8" y="214.1">PS_MIO67_K28</text>
<text x="116.8" y="211.5">PS_MIO68_K29</text>
<text x="137.1" y="210.4">K29</text>
<text x="137.1" y="212.9">K28</text>
<text x="137.1" y="215.5">J34</text>
<text x="156.2" y="215.5">MIO66_ENET_TX_D1</text>
<text x="156.2" y="212.9">MIO67_ENET_TX_D2</text>
<text x="156.2" y="210.4">MIO68_ENET_TX_D3</text>
<text x="116.8" y="221.7">PS_MIO64_J31</text>
<text x="116.8" y="219.1">PS_MIO65_J32</text>
<text x="116.8" y="216.6">PS_MIO66_J34</text>
<text x="137.1" y="218">J32</text>
<text x="137.1" y="220.6">J31</text>
<text x="156.2" y="220.6">MIO64_ENET_TX_CLK</text>
<text x="156.2" y="218">MIO65_ENET_TX_D0</text>
<text x="116.8" y="226.8">PS_MIO62_J29</text>
<text x="116.8" y="224.2">PS_MIO63_J30</text>
<text x="137.1" y="223.1">J30</text>
<text x="137.1" y="225.6">J29</text>
<text x="156.2" y="225.3">MIO62_USB_DATA6_R</text>
<text x="156.2" y="227.8">MIO61_USB_DATA5_R</text>
<text x="156.2" y="222.7">MIO63_USB_DATA7_R</text>
<text x="183.7" y="222.7">30</text>
<text x="187.1" y="226.1" transform="rotate(-90 187.1 226.1)">1</text>
<text x="194.7" y="226.1" transform="rotate(-90 194.7 226.1)">2</text>
<text x="196.4" y="225.3">30</text>
<text x="207.8" y="227.8">30</text>
<text x="247.6" y="225.3">MIO62_USB_DATA6</text>
<text x="247.6" y="227.8">MIO61_USB_DATA5</text>
<text x="247.6" y="222.7">MIO63_USB_DATA7</text>
<text x="116.8" y="231.8">PS_MIO60_H33</text>
<text x="116.8" y="229.3">PS_MIO61_H34</text>
<text x="137.1" y="228.2">H34</text>
<text x="137.1" y="230.7">H33</text>
<text x="137.1" y="233.3">H32</text>
<text x="156.2" y="230.7">MIO60_USB_DATA4_R</text>
<text x="156.2" y="233.3">MIO59_USB_DATA3_R</text>
<text x="183.7" y="232.9">30</text>
<text x="199.8" y="228.6" transform="rotate(-90 199.8 228.6)">1</text>
<text x="207.4" y="228.6" transform="rotate(-90 207.4 228.6)">2</text>
<text x="211.2" y="231.2" transform="rotate(-90 211.2 231.2)">1</text>
<text x="218.8" y="231.2" transform="rotate(-90 218.8 231.2)">2</text>
<text x="220.5" y="230.3">30</text>
<text x="223.9" y="233.7" transform="rotate(-90 223.9 233.7)">1</text>
<text x="231.5" y="233.7" transform="rotate(-90 231.5 233.7)">2</text>
<text x="247.6" y="230.7">MIO60_USB_DATA4</text>
<text x="247.6" y="233.3">MIO59_USB_DATA3</text>
<text x="34.9" y="237.1">VCC1V8</text>
<text x="116.8" y="239.5">PS_MIO57_H29</text>
<text x="116.8" y="236.9">PS_MIO58_H31</text>
<text x="116.8" y="234.4">PS_MIO59_H32</text>
<text x="137.1" y="235.8">H31</text>
<text x="137.1" y="238.3">H29</text>
<text x="156.2" y="238.3">MIO57_USB_DATA1_R</text>
<text x="156.2" y="235.4">MIO58_USB_STP_R</text>
<text x="187.1" y="236.2" transform="rotate(-90 187.1 236.2)">1</text>
<text x="194.7" y="236.2" transform="rotate(-90 194.7 236.2)">2</text>
<text x="195.1" y="235.4">30</text>
<text x="198.5" y="238.8" transform="rotate(-90 198.5 238.8)">1</text>
<text x="206.1" y="238.8" transform="rotate(-90 206.1 238.8)">2</text>
<text x="206.5" y="238">30</text>
<text x="247.6" y="238.3">MIO57_USB_DATA1</text>
<text x="247.6" y="235.4">MIO58_USB_STP</text>
<text x="1.3" y="245.9">A</text>
<text x="116.8" y="244.5">PS_MIO55_G33</text>
<text x="116.8" y="242">PS_MIO56_G34</text>
<text x="137.1" y="240.9">G34</text>
<text x="137.1" y="243.4">G33</text>
<text x="137.1" y="245.9">G31</text>
<text x="156.2" y="240.9">MIO56_USB_DATA0_R</text>
<text x="156.2" y="243.4">MIO55_USB_NXT</text>
<text x="156.2" y="245.9">MIO54_USB_DATA2_R</text>
<text x="209.9" y="241.3" transform="rotate(-90 209.9 241.3)">1</text>
<text x="217.6" y="241.3" transform="rotate(-90 217.6 241.3)">2</text>
<text x="220.5" y="245.6">30</text>
<text x="220.5" y="240.5">30</text>
<text x="223.9" y="243.8" transform="rotate(-90 223.9 243.8)">1</text>
<text x="231.5" y="243.8" transform="rotate(-90 231.5 243.8)">2</text>
<text x="247.6" y="240.9">MIO56_USB_DATA0</text>
<text x="247.6" y="245.9">MIO54_USB_DATA2</text>
<text x="321.2" y="243.4">TITLE: Zynq Banks 500 501 502 - MIO</text>
<text x="331.4" y="245.9">SCHEM, ROHS COMPLIANT</text>
<text x="400" y="245.9">PCB P/N:</text>
<text x="400" y="243.4">ASSY P/N: 0432057</text>
<text x="414.8" y="245.9">1280961</text>
<text x="54" y="248.5">H30</text>
<text x="54" y="251">J33</text>
<text x="60.9" y="249.6">VCCO_PSIO2_502_H30</text>
<text x="116.8" y="249.6">PS_MIO53_G30</text>
<text x="116.8" y="247.1">PS_MIO54_G31</text>
<text x="137.1" y="248.5">G30</text>
<text x="137.1" y="251">G29</text>
<text x="156.2" y="251">MIO52_USB_CLK</text>
<text x="156.2" y="248.1">MIO53_USB_DIR</text>
<text x="223.9" y="248.9" transform="rotate(-90 223.9 248.9)">1</text>
<text x="231.5" y="248.9" transform="rotate(-90 231.5 248.9)">2</text>
<text x="331.4" y="248.5">HW-Z1-ZCU104_REV1_0</text>
<text x="400" y="251">TEST P/N: TSS0189</text>
<text x="400" y="248.5">SCH P/N:</text>
<text x="414.8" y="248.5">0381794</text>
<text x="60.9" y="252.2">VCCO_PSIO2_502_J33</text>
<text x="116.8" y="252.2">PS_MIO52_G29</text>
<text x="321.2" y="256.1">DATE: 01/26/2018:14:16</text>
<text x="384.7" y="256.1">VER:</text>
<text x="403.8" y="256.1">1.0</text>
<text x="427.9" y="253.6">A</text>
<text x="321.2" y="261.2">SHEET SIZE: B</text>
<text x="384.7" y="261.2">REV:</text>
<text x="403.8" y="261.2">01</text>
<text x="110.5" y="268.8">SOC_1156_1MM_IRON</text>
<text x="321.2" y="266.3">SHEET</text>
<text x="354.2" y="266.3">OF</text>
<text x="384.7" y="266.3">DRAWN BY:</text>
<text x="403.8" y="270.1">BF</text>
<text x="53.3" y="277.7">4</text>
<text x="161.3" y="277.7">3</text>
<text x="269.2" y="277.7">2</text>
<text x="377.1" y="277.7">1</text>
</g>
</svg>
